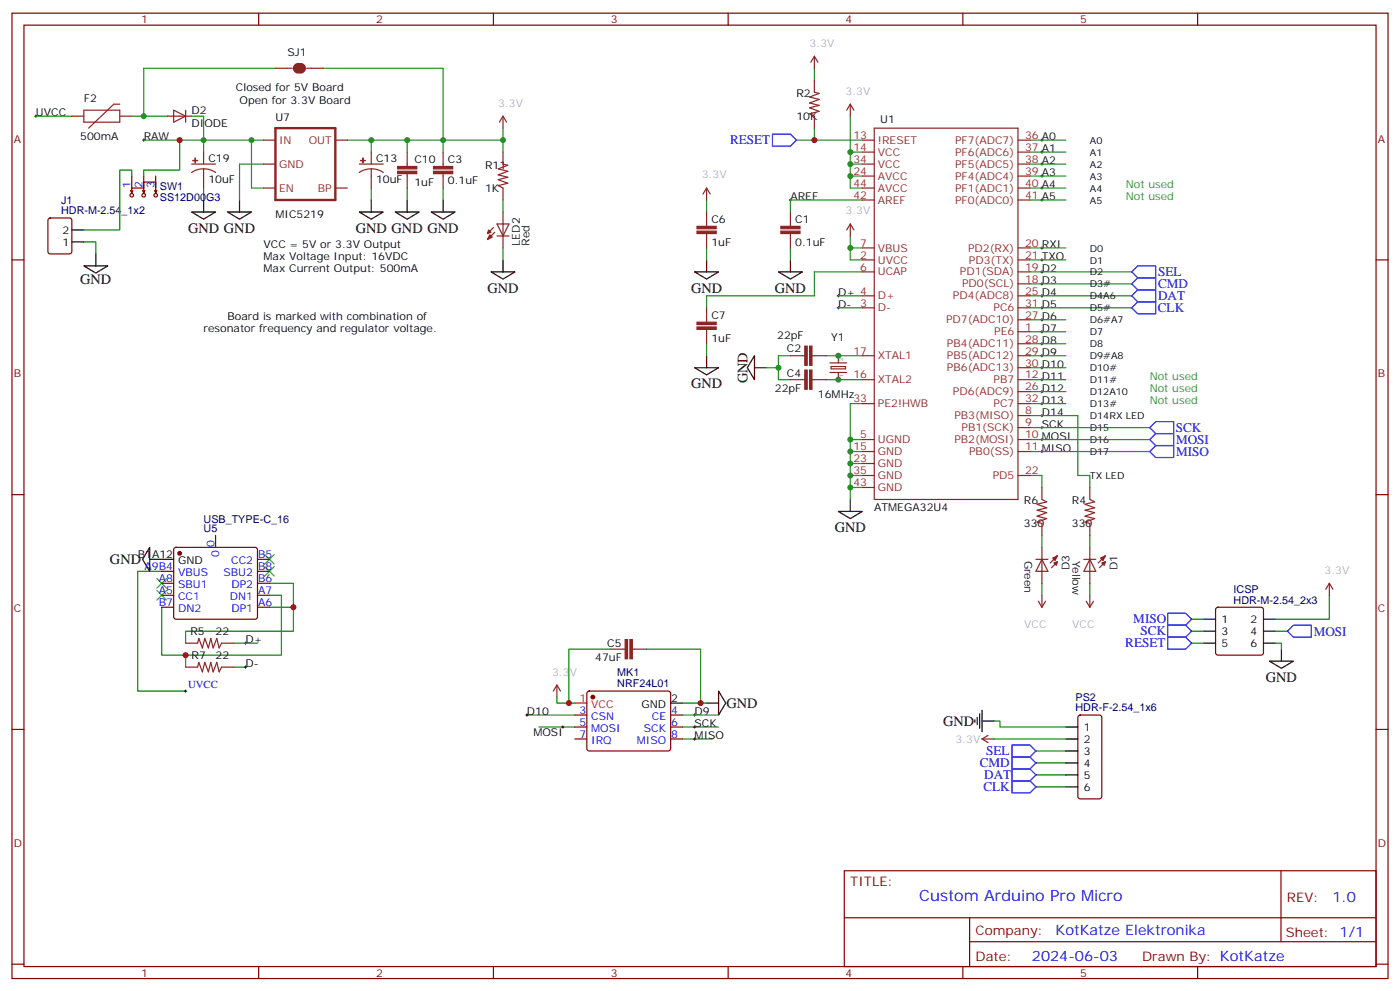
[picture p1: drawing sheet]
<svg xmlns="http://www.w3.org/2000/svg" width="412mm" height="292mm" viewBox="0 0 412 292" stroke-linecap="round" stroke-linejoin="round" font-family="sans-serif">
<g fill="none" stroke="#870000" stroke-width=".35">
<path d="M3.5 3.9h405.4v284.3h-405.4zM7.1 7.4h398.2v277.3h-398.2zM76.2 3.9v3.5M145.3 3.9v3.5M214.5 3.9v3.5M283.6 3.9v3.5M352.8 3.9v3.5M3.5 76.6h3.6M405.3 76.6h3.6M3.5 145.7h3.6M63.5 157.7v3.5M405.3 145.7h3.6"/>
<path d="M47.6 168.3h3.6M47.6 171.8h3.6M47.6 175.3h3.6M47.6 178.9h3.6M51.4 161.4l.5-.2h23.2l.5 .2 .2 .5v19.8l-.2 .5-.5 .2h-23.2l-.5-.2-.2-.5v-19.8zM75.8 168.3h3.6M75.8 171.8h3.6M75.8 175.3h3.6M75.8 178.9h3.6M75.8 164.7h3.6M3.5 214.8h3.6M405.3 214.8h3.6"/>
<path d="M248.7 256.5h156.6v28.2h-156.6zM377.3 256.5v20.9M248.7 270.3h156.5M285.6 277.4h119.6M285.6 270.3v14.1M3.5 284h3.6M76.2 284.7v3.5M145.3 284.7v3.5M214.5 284.7v3.5M283.6 284.7v3.5M352.8 284.7v3.5M405.3 284h3.6"/>
</g>
<path d="M46.2 173.9l2.8 2.8M46.2 170.4l2.8 2.8M49 173.9l-2.8 2.8M49 170.4l-2.8 2.8M78 166.9l2.8 2.8M78 163.3l2.8 2.9M80.8 166.9l-2.8 2.8M80.8 163.3l-2.8 2.9" fill="none" stroke="#3c3" stroke-width=".35"/>
<path d="M47.6 168.3h-7v35.3h14.1M47.6 178.9v14.1h7.1M79.4 175.3h3.5v17.7h-28.2v3.5M79.4 171.8h7v7.1h-7M86.4 178.9v7h-31.7v3.5M68.8 196.5h3.5" fill="none" stroke="#008700" stroke-width=".35"/>
<g fill="none" stroke="#000" stroke-width=".29">
<path d="M10.2 34.2h.7M10.6 33.9v.7M42 41.3h.7M42.3 40.9v.7M232.5 58.9h.7M232.8 58.6v.7M306.6 41.3h.7M306.6 44.8h.7M306.6 48.3h.7M306.6 51.9h.7M306.6 55.4h.7M306.6 58.9h.7"/>
<path d="M306.9 40.9v.7M306.9 44.5v.7M306.9 48v.7M306.9 51.5v.7M306.9 55v.7M306.9 58.6v.7M306.6 73h.7M306.6 76.6h.7M306.9 72.7v.7M306.9 76.2v.7M306.9 79.7v.7M246.6 87.1h.7"/>
<path d="M246.6 90.7h.7M246.9 86.8v.7M246.9 90.3v.7M306.6 87.1h.7M306.6 90.7h.7M306.6 97.7h.7M306.6 94.2h.7M306.6 83.6h.7M306.6 80.1h.7M306.9 83.3v.7M306.9 86.8v.7M306.9 90.3v.7"/>
<path d="M306.9 93.8v.7M306.9 97.4v.7M306.6 118.9h.7M306.6 115.4h.7M306.6 111.8h.7M306.6 108.3h.7M306.6 101.2h.7M306.6 104.8h.7M306.9 100.9v.7M306.9 104.4v.7M306.9 108v.7M306.9 111.5v.7"/>
<path d="M306.9 115v.7M306.9 118.5v.7M306.6 122.4h.7M306.6 129.5h.7M306.6 133h.7M306.6 125.9h.7M306.9 122.1v.7M306.9 125.6v.7M306.9 129.1v.7M306.9 132.6v.8M72 189.4h.7M72 196.5h.7"/>
<path d="M72.3 189.1v.7M72.3 196.1v.8M54.3 203.6h.7M54.7 203.2v.7"/>
</g>
<g fill="none" stroke="#000" stroke-width=".35">
<path d="M60 58.9v3.5M70.6 58.9v3.5M109.4 58.9v3.5M119.9 58.9v3.5M130.5 58.9v3.5M56.4 62.4h7.1l-3.5 2.2zM67 62.4h7.1l-3.5 2.2zM105.8 62.4h7.1l-3.5 2.2zM116.4 62.4h7.1l-3.6 2.2zM127 62.4h7.1l-3.6 2.2zM148.2 76.6v3.5M208.1 76.6v3.5"/>
<path d="M232.8 76.6v3.5M144.6 80.1h7.1l-3.5 2.1zM204.6 80.1h7.1l-3.6 2.1zM229.3 80.1h7.1l-3.6 2.1zM204.6 108.3h7.1l-3.6 2.1zM208.1 104.8v3.5M222.2 104.8v7l-2.1-3.5zM222.2 108.3h3.6M246.9 150.6h7.1l-3.5 2.2zM250.5 147.1v3.5M44.1 161.2v7.1l-2.1-3.6zM44.1 164.7h7.1"/>
</g>
<circle cx="52.9" cy="163" r=".53" fill="#870000" stroke="#870000" stroke-width=".35"/>
<g fill="none" stroke="#248c24" stroke-width=".35">
<path d="M10.6 34.2h10.6M38.8 34.2h10.6M56.4 34.2h3.6v10.6M81.1 20.1h-38.8v14.1M95.2 20.1h35.3v24.7M148.2 37.7v7.1M239.9 20.1v3.5M239.9 37.7v3.6M250.5 34.2v21.2h3.5M42.3 41.3h35.3M60 55.4v3.5M74.1 41.3v14.1h3.5"/>
<path d="M77.6 48.3h-7v10.6M102.3 41.3h45.9M109.4 41.3v3.5M109.4 55.4v3.5M119.9 41.3v3.5M119.9 55.4v3.5M130.5 55.4v3.5M148.2 58.9v3.5M208.1 58.9v3.5M234.6 41.3h19.4M250.5 44.8h3.5M250.5 48.3h3.5"/>
<path d="M250.5 51.9h3.5M254 58.9h-21.2v3.5M303.4 41.3h10.6M303.4 44.8h10.6M303.4 48.3h10.6M303.4 51.9h10.6M303.4 55.4h10.6M303.4 58.9h10.6M148.2 73v3.6M208.1 73v3.6M232.8 73v3.6M250.5 69.5v7.1h3.5"/>
<path d="M250.5 73h3.5M303.4 76.6h10.6M303.4 73h10.6M246.9 87.1h7.1M246.9 90.7h7.1M254 80.1h-14.1v7h-31.8v3.6M303.4 90.7h30M303.4 87.1h30M303.4 83.6h30M303.4 80.1h30M303.4 97.7h10.6M303.4 94.2h10.6"/>
<path d="M208.1 101.2v3.6M225.8 108.3h3.5M232.8 104.8h-3.5v7h3.5M243.4 111.8h10.6M243.4 104.8h10.6M254 118.9h-3.5v28.2M303.4 118.9h10.6M303.4 115.4h10.6M303.4 111.8h10.6M303.4 104.8h10.6M303.4 108.3h10.6M303.4 101.2h10.6"/>
<path d="M250.5 129.5h3.5M250.5 136.5h3.5M250.5 133h3.5M303.4 129.5h35.3M303.4 133h35.3M303.4 125.9h35.3M303.4 122.4h14.1v17.7h3.5v3.5M250.5 140.1h3.5M250.5 143.6h3.5M303.4 140.1h3.5v3.5M306.9 157.7v3.5M321 157.7v3.5"/>
<path d="M306.9 171.8v3.5M321 171.8v3.5M68.8 189.4h7"/>
</g>
<g fill="none" stroke="#8c2424" stroke-width=".35">
<path d="M21.2 34.2h3.5M24.7 32.5h10.6v3.5h-10.6zM35.3 34.2h3.5M35.3 30.7h-1.8l-7.4 7M49.4 34.2h7M51.2 32.5l3.5 1.7-3.5 1.8zM54.7 32.5v3.5M81.1 20.1h5M90.3 20.1h4.9M250.5 30.7v3.5M250.5 30.7l1 1.8M250.5 30.7l-1.1 1.8"/>
<path d="M208.1 55.4v3.5M208.1 55.4l1.1 1.8M208.1 55.4l-1 1.8M208.1 62.4v4.3M208.1 68.8v4.2M250.5 66v3.5M250.5 66l1 1.7M250.5 66l-1.1 1.7M208.1 90.7v4.2M208.1 97v4.2M232.8 111.8h4.3M232.8 104.8h4.3"/>
<path d="M239.2 111.8h4.2M239.2 104.8h4.2M244.5 106.9h4.9M244.5 109.7h4.9M244.8 108h4.3v.7h-4.3zM246.9 104.8v2.1M246.9 109.7v2.1M321 143.6v3.5l1.4 .7-2.8 .7 2.8 1.1-2.8 .7 2.8 .7-2.8 1 2.8 .8-2.8 1 1.4 .4v3.5M305.9 177.1l1 1.8M306.9 175.3v3.6M308 177.1l-1.1 1.8M319.3 164.7h3.5"/>
<path d="M320 177.1l1 1.8M321 161.2v10.6M321 175.3v3.6M321 164.7l1.8 3.6h-3.5zM322.1 177.1l-1.1 1.8M325.6 165.5l-1.8 1.7M325.6 163.7l-2.1 2.1M54.7 196.5h3.5l.4-1.4 1 2.8 .7-2.8 1.1 2.8 .7-2.8 .7 2.8 1.1-2.8 .7 2.8 .7-1.4h3.5M54.7 189.4h3.5l.4-1.4 1 2.9 .7-2.9 1.1 2.9 .7-2.9 .7 2.9 1.1-2.9 .7 2.9 .7-1.5h3.5"/>
</g>
<path d="M87.8 19.4a.71 .71 0 0 0-.7 .7 .71 .71 0 0 0 .7 .7M88.5 19.4a.71 .71 0 0 1 .8 .7 .71 .71 0 0 1-.8 .7" fill="none" stroke="#8c2424" stroke-width="1.8"/>
<g fill="#8c2424" stroke="#8c2424" stroke-width=".35">
<path d="M324.6 165.8l1-.3-.3 1z"/>
<path d="M324.2 164.4l1.4-.7-.7 1.4z"/>
<path d="M205.3 66.7h5.7v.7h-5.7z"/>
<path d="M205.3 68.1h5.7v.7h-5.7z"/>
<path d="M205.3 94.9h5.7v.7h-5.7z"/>
<path d="M205.3 96.3h5.7v.7h-5.7z"/>
<path d="M237.1 109h.7v5.7h-.7z"/>
<path d="M238.5 109h.7v5.7h-.7z"/>
<path d="M237.1 102h.7v5.6h-.7z"/>
<path d="M238.5 102h.7v5.6h-.7z"/>
</g>
<g fill="#8c2424">
<circle cx="246.9" cy="104.8" r=".18"/>
<circle cx="246.9" cy="111.8" r=".18"/>
</g>
<g fill="none" stroke="#8c2424" stroke-width=".35">
<path d="M239.9 16.6v3.5M239.9 16.6l1 1.7M239.9 16.6l-1.1 1.7M148.2 34.2v3.5M148.2 34.2l1 1.8M148.2 34.2l-1.1 1.8M239.9 23.6v3.6l1.4 .3-2.8 1.1 2.8 .7-2.8 1 2.8 .7-2.8 .8 2.8 1-2.8 .7 1.4 .7v3.5M257.5 37.7h42.4v109.4h-42.4zM56.4 48.3h7.1M60 49.7l1.8 .3 1.7 .8M60 49.7l-1.9 .3-1.7 .8M60 44.8v3.5"/>
<path d="M60 49.7v5.7M77.6 41.3h3.5M77.6 55.4h3.5M77.6 48.3h3.5M98.8 41.3h3.5M98.8 55.4h3.5M105.8 48.3h7.1M109.4 49.7l1.8 .3 1.7 .8M109.4 49.7l-1.9 .3-1.7 .8M109.4 44.8v3.5M109.4 49.7v5.7M119.9 44.8v4.2"/>
<path d="M119.9 51.2v4.2M130.5 44.8v4.2M130.5 51.2v4.2M148.2 44.8v3.5l1.4 .4-2.8 1 2.8 .7-2.8 1.1 2.8 .7-2.8 .7 2.8 1.1-2.8 .7 1.4 .7v3.5M254 41.3h3.5M254 58.9h3.5M254 51.9h3.5M254 55.4h3.5M254 48.3h3.5M254 44.8h3.5M299.9 41.3h3.5M299.9 58.9h3.5"/>
<path d="M299.9 51.9h3.5M299.9 55.4h3.5M299.9 48.3h3.5M299.9 44.8h3.5M145.3 67l-1.7 1.8M145.7 68.4l-2.1 2.2M146.4 66h3.5l-1.7 3.5zM146.4 69.5h3.5M148.2 62.4v10.6M232.8 62.4v4.3M232.8 68.8v4.2M254 73h3.5"/>
<path d="M254 76.6h3.5M299.9 73h3.5M299.9 76.6h3.5M254 87.1h3.5M254 90.7h3.5M254 80.1h3.5M299.9 87.1h3.5M299.9 90.7h3.5M299.9 83.6h3.5M299.9 80.1h3.5M299.9 94.2h3.5M299.9 97.7h3.5"/>
<path d="M254 104.8h3.5M254 111.8h3.5M254 118.9h3.5M299.9 101.2h3.5M299.9 104.8h3.5M299.9 108.3h3.5M299.9 111.8h3.5M299.9 118.9h3.5M299.9 115.4h3.5M254 133h3.5M254 136.5h3.5M254 129.5h3.5"/>
<path d="M299.9 133h3.5M299.9 122.4h3.5M299.9 125.9h3.5M299.9 129.5h3.5M254 140.1h3.5M254 143.6h3.5M299.9 140.1h3.5M306.9 143.6v3.5l1.4 .7-2.8 .7 2.8 1.1-2.8 .7 2.8 .7-2.8 1 2.8 .8-2.8 1 1.4 .4v3.5M305.2 164.7h3.5M306.9 164.7l1.8 3.6h-3.5zM306.9 161.2v10.6M311.5 165.5l-1.8 1.7"/>
<path d="M311.5 163.7l-2.1 2.1M391.6 171.8v3.5M391.6 171.8l1 1.8M391.6 171.8l-1.1 1.8M179.9 191.2h4.2M186.3 191.2h4.2M164 201.8v3.5M164 201.8l1.1 1.8M164 201.8l-1 1.8M289.3 217.7h3.5M289.3 217.7l1.7 1M291 216.6l-1.7 1.1"/>
</g>
<g fill="#8c2424" stroke="#8c2424" stroke-width=".35">
<path d="M56.8 47.3h1.4z"/>
<path d="M57.5 46.6v1.4z"/>
<path d="M310.4 165.8l1.1-.3-.4 1z"/>
<path d="M310.1 164.4l1.4-.7-.7 1.4z"/>
<path d="M230 66.7h5.7v.7h-5.7z"/>
<path d="M230 68.1h5.7v.7h-5.7z"/>
<path d="M127.7 49h5.6v.7h-5.6z"/>
<path d="M127.7 50.4h5.6v.8h-5.6z"/>
<path d="M143.9 67.7l.7 .7-1 .4z"/>
<path d="M144.3 69.1l.7 .8-1.4 .7z"/>
<path d="M106.2 47.3h1.4z"/>
<path d="M106.9 46.6v1.4z"/>
<path d="M117.1 50.4h5.7v.8h-5.7z"/>
<path d="M117.1 49h5.7v.7h-5.7z"/>
<path d="M184.1 188.4h.8v5.6h-.8z"/>
<path d="M185.6 188.4h.7v5.6h-.7z"/>
</g>
<path d="M81.1 37.7h17.7v21.2h-17.7z" fill="none" stroke="#8c2424" stroke-width=".71"/>
<path d="M155.2 210.6h14.1M158.7 214.1h10.6M201.1 214.1h10.6M201.1 217.7h8.8M201.1 210.6h10.6" fill="none" stroke="#248c24" stroke-width=".35"/>
<path d="M154.9 210.6h.7M155.2 210.3v.7M165.5 214.1h.7M165.8 213.8v.7M204.3 214.1h.7M204.3 217.7h.7M204.3 210.6h.7M204.6 210.3v.7M204.6 213.8v.7M204.6 217.3v.7" fill="none" stroke="#000" stroke-width=".29"/>
<g fill="none" stroke="#870000" stroke-width=".35">
<path d="M38.5 56.1l.3 .7M38.8 51.9v3.5M39.2 56.1l-.4 .7M42 56.1l.3 .7M42.3 51.9v3.5v-1.8h3.6v3.2l.3-.7M42.7 56.1l-.4 .7v-1.4h-3.5v1.4M45.5 56.1l.4 .7M45.9 51.9v3.5M14.3 64.4l.5-.2h5.7l.6 .4 .1 9.5-.5 .6-5.9 .1-.6-.5-.1-9.4zM358.3 179.1l.5-.2h12.7l.5 .2 .2 .5v12.7l-.3 .5-.4 .2h-12.7l-.5-.3-.2-.4v-12.7zM169.3 217.7h3.6M169.3 210.6h3.6"/>
<path d="M169.3 214.1h3.6M173.1 203.8l.5-.2h23.2l.5 .2 .3 .5-.1 16.5-.7 .4-23.5-.1-.4-.6v-16.2zM197.6 217.7h3.5M197.6 210.6h3.5M197.6 214.1h3.5M317.7 210.8l.5-.2h5.6l.7 .4 .1 23.6-.5 .6-5.9 .1-.6-.5-.1-23.5z"/>
<circle cx="38.8" cy="57.5" r=".53"/>
<circle cx="42.3" cy="57.5" r=".53"/>
<circle cx="45.9" cy="57.5" r=".53"/>
</g>
<circle cx="174.6" cy="205.3" r=".53" fill="#870000" stroke="#870000" stroke-width=".35"/>
<path d="M169.3 207.1h3.6" fill="none" stroke="#f00" stroke-width=".35"/>
<g fill="none" stroke="#000" stroke-width=".35">
<path d="M21.2 71.3h3.5M21.2 67.7h3.5M24.7 78.3h7l-3.5 2.1zM28.2 74.8v3.5M354.5 182.4h3.6M354.5 185.9h3.6M354.5 189.4h3.6M372.2 182.4h3.5M372.2 185.9h3.5M372.2 189.4h3.5M373.9 194.7h7.1l-3.5 2.2zM377.5 191.2v3.5"/>
<path d="M197.6 207.1h3.5M208.1 207.1h3.6M211.7 203.6l2.1 3.5-2.1 3.5zM287.2 212v.7M287.9 211.3v2.1M288.6 210.3v4.2M289.3 212.4h3.5M289.3 209.2v6.3M314 214.1h3.5M314 217.7h3.5M314 221.2h3.5M314 224.7h3.5"/>
<path d="M314 228.2h3.5M314 231.8h3.5"/>
</g>
<g fill="none" stroke="#008700" stroke-width=".35">
<path d="M38.8 51.9v-1.8h-3.5v17.6h-10.6M52.9 41.3v8.8h-10.6v1.8M24.7 71.3h3.5v3.5M391.6 175.3v7.1h-15.9M179.9 191.2h-12.3v15.9M190.5 191.2h15.9v15.9M351 189.4h3.5M351 182.4h3.5M351 185.9h3.5M375.7 189.4h1.8v1.8M375.7 185.9h3.5M164 205.3v1.8h5.3"/>
<path d="M201.1 207.1h7M292.8 212.4h1.8v1.7h19.4M292.8 217.7h21.2M305.2 231.8h8.8M305.2 228.2h8.8M305.2 224.7h8.8M305.2 221.2h8.8"/>
</g>
<g fill="none" stroke="#00f" stroke-width=".35">
<path d="M227.5 39.5h5.3l1.8 1.8-1.8 1.7h-5.3zM333.4 90.7l1.7-1.8h5.3v3.5h-5.3zM333.4 87.1l1.7-1.7h5.3v3.5h-5.3zM333.4 83.6l1.7-1.8h5.3v3.6h-5.3zM333.4 80.1l1.7-1.8h5.3v3.5h-5.3zM338.7 125.9l1.7-1.7h5.3v3.5h-5.3zM338.7 129.5l1.7-1.8h5.3v3.5h-5.3zM338.7 133l1.7-1.8h5.3v3.6h-5.3zM344 187.7h5.2l1.8 1.7-1.8 1.8h-5.2zM344 180.6h5.2l1.8 1.8-1.8 1.8h-5.2zM344 184.2h5.2l1.8 1.7-1.8 1.8h-5.2zM379.2 185.9l1.8-1.7h5.3v3.5h-5.3z"/>
<path d="M298.1 219.4h5.3l1.8 1.8-1.8 1.8h-5.3zM298.1 230h5.3l1.8 1.8-1.8 1.7h-5.3zM298.1 226.5h5.3l1.8 1.7-1.8 1.8h-5.3zM298.1 223h5.3l1.8 1.7-1.8 1.8h-5.3z"/>
</g>
<g fill="#c00">
<circle cx="54.7" cy="193" r=".88"/>
<circle cx="86.4" cy="178.9" r=".88"/>
</g>
<g fill="#248c24">
<circle cx="42.3" cy="34.2" r=".88"/>
<circle cx="250.5" cy="73" r=".88"/>
<circle cx="246.9" cy="104.8" r=".88"/>
<circle cx="246.9" cy="111.8" r=".88"/>
<circle cx="60" cy="41.3" r=".88"/>
<circle cx="74.1" cy="41.3" r=".88"/>
<circle cx="148.2" cy="41.3" r=".88"/>
<circle cx="130.5" cy="41.3" r=".88"/>
<circle cx="119.9" cy="41.3" r=".88"/>
<circle cx="109.4" cy="41.3" r=".88"/>
<circle cx="250.5" cy="51.9" r=".88"/>
<circle cx="250.5" cy="48.3" r=".88"/>
<circle cx="250.5" cy="44.8" r=".88"/>
<circle cx="250.5" cy="129.5" r=".88"/>
<circle cx="250.5" cy="133" r=".88"/>
<circle cx="250.5" cy="136.5" r=".88"/>
<circle cx="250.5" cy="140.1" r=".88"/>
<circle cx="250.5" cy="143.6" r=".88"/>
<circle cx="229.3" cy="108.3" r=".88"/>
</g>
<g fill="#c00">
<circle cx="206.4" cy="207.1" r=".88"/>
<circle cx="167.6" cy="207.1" r=".88"/>
<circle cx="52.9" cy="41.3" r=".88"/>
<circle cx="239.9" cy="41.3" r=".88"/>
</g>
<text font-size="4.6" fill="#00f" x="270.8" y="265.5">Custom Arduino Pro Micro</text>
<g font-size="4.2">
<text x="55.4" y="68.5">GND GND</text>
<text x="104.8" y="68.5">GND GND GND</text>
<text x="23.6" y="83.6">GND</text>
<text x="143.6" y="86.2">GND</text>
<text x="203.6" y="86.2">GND</text>
<text x="228.2" y="86.2">GND</text>
<text x="220.2" y="112.9" transform="rotate(-90 220.2 112.9)">GND</text>
<text x="203.6" y="114.4">GND</text>
<text x="245.9" y="156.7">GND</text>
<text x="32.4" y="166.2">GND</text>
<text x="372.9" y="200.8">GND</text>
<text x="214" y="208.5">GND</text>
<text x="277.8" y="213.8">GND</text>
</g>
<g font-size="4.2" fill="#00f">
<text x="392.5" y="265.7">1.0</text>
<text x="310.9" y="275.3">KotKatze Elektronika</text>
<text x="304" y="283.1">2024-06-03</text>
</g>
<g font-size="3.9" fill="#00f">
<text x="215" y="42.5">RESET</text>
<text x="341.1" y="81.4">SEL</text>
<text x="341.1" y="84.9">CMD</text>
<text x="341.1" y="88.4">DAT</text>
<text x="341.1" y="91.9">CLK</text>
<text x="346.4" y="127.2">SCK</text>
<text x="346.4" y="130.8">MOSI</text>
<text x="346.4" y="134.3">MISO</text>
<text x="333.8" y="183.6">MISO</text>
<text x="331.5" y="190.7">RESET</text>
<text x="335.9" y="187.1">SCK</text>
<text x="387" y="187.2">MOSI</text>
<text x="288.6" y="226">CMD</text>
<text x="290.5" y="222.4">SEL</text>
<text x="289.7" y="233">CLK</text>
<text x="289.9" y="229.5">DAT</text>
</g>
<g font-size="3.9" fill="#800">
<text x="250.5" y="261.1">TITLE:</text>
<text x="379.1" y="265.7">REV:</text>
<text x="287.4" y="275.3">Company:</text>
<text x="378.7" y="275.9">Sheet: 1/1</text>
<text x="287.4" y="282.9">Date:</text>
<text x="336.4" y="283">Drawn By: KotKatze</text>
</g>
<g font-size="3.2" fill="#800">
<text x="41.6" y="6.9">1</text>
<text x="110.8" y="6.9">2</text>
<text x="179.9" y="6.9">3</text>
<text x="249.1" y="6.9">4</text>
<text x="318.2" y="6.9">5</text>
<text x="4.1" y="42">A</text>
<text x="405.9" y="42">A</text>
<text x="4.1" y="111.1">B</text>
<text x="405.9" y="111.1">B</text>
<text x="4.1" y="180.3">C</text>
<text x="405.9" y="180.3">C</text>
<text x="4.1" y="249.4">D</text>
<text x="405.9" y="249.4">D</text>
<text x="41.6" y="287.7">1</text>
<text x="110.8" y="287.7">2</text>
<text x="179.9" y="287.7">3</text>
<text x="249.1" y="287.7">4</text>
<text x="318.2" y="287.7">5</text>
</g>
<g font-size="3.2">
<text x="84.7" y="16.6">SJ1</text>
<text x="24.7" y="30">F2</text>
<text x="69.5" y="26.8">Closed for 5V Board</text>
<text x="234.6" y="28.6">R2</text>
<text x="10.6" y="34.2">UVCC</text>
<text x="56.4" y="33.5">D2</text>
<text x="70.6" y="30.7">Open for 3.3V Board</text>
<text x="81.1" y="35.6">U7</text>
<text x="234.6" y="35.3">10K</text>
<text x="23.6" y="41.3">500mA</text>
<text x="42.3" y="41.3">RAW</text>
<text x="56.4" y="37.4">DIODE</text>
<text x="259.3" y="36.3">U1</text>
<text x="61.4" y="47.6">C19</text>
<text x="110.8" y="47.6">C13</text>
<text x="122.1" y="48">C10</text>
<text x="61.4" y="54">10uF</text>
<text x="110.8" y="54">10uF</text>
<text x="131.9" y="48.2">C3</text>
<text x="142.9" y="49.7">R11</text>
<text x="122.1" y="54.7">1uF</text>
<text x="131.9" y="54.2">0.1uF</text>
<text x="142.9" y="56.4">1K</text>
<text x="232.8" y="58.9">AREF</text>
<text x="81.1" y="64.2">MIC5219</text>
<text x="209.5" y="65.8">C6</text>
<text x="234.2" y="65.8">C1</text>
<text x="18.4" y="68.8">2</text>
<text x="18.4" y="72.3">1</text>
<text x="77.6" y="73">VCC = 5V or 3.3V Output</text>
<text x="77.6" y="76.6">Max Voltage Input: 16VDC</text>
<text x="153.1" y="72.3" transform="rotate(-90 153.1 72.3)">LED2</text>
<text x="155.9" y="72.3" transform="rotate(-90 155.9 72.3)">Red</text>
<text x="209.5" y="72.5">1uF</text>
<text x="234.2" y="72.5">0.1uF</text>
<text x="77.6" y="80.1">Max Current Output: 500mA</text>
<text x="246.9" y="87.1">D+ 4</text>
<text x="67" y="94.2">Board is marked with combination of</text>
<text x="209.5" y="94">C7</text>
<text x="246.9" y="90.7">D-</text>
<text x="60" y="97.7">resonator frequency and regulator voltage.</text>
<text x="209.5" y="100.7">1uF</text>
<text x="229" y="99.8">22pF</text>
<text x="244.8" y="100.5">Y1</text>
<text x="306.9" y="97.7">D7</text>
<text x="231.8" y="103.5">C2</text>
<text x="231.8" y="111.1">C4</text>
<text x="228.2" y="115.4">22pF</text>
<text x="240.9" y="117.1">16MHz</text>
<text x="306.9" y="122.4">D14</text>
<text x="306.9" y="125.9">SCK</text>
<text x="301.6" y="148.5">R6</text>
<text x="315.7" y="148.5">R4</text>
<text x="257.5" y="150.6">ATMEGA32U4</text>
<text x="301.6" y="155.2">330</text>
<text x="315.7" y="155.2">330</text>
<text x="40.6" y="164.4">B1A12</text>
<text x="52.5" y="166.2">GND</text>
<text x="301.8" y="165.1" transform="rotate(90 301.8 165.1)">Green</text>
<text x="315" y="167.9" transform="rotate(-90 315 167.9)">D3</text>
<text x="315.9" y="165.1" transform="rotate(90 315.9 165.1)">Yellow</text>
<text x="329.1" y="167.9" transform="rotate(-90 329.1 167.9)">D1</text>
<text x="359.8" y="183.4">1</text>
<text x="368.4" y="183.4">2</text>
<text x="56.1" y="187">R5</text>
<text x="63.5" y="187">22</text>
<text x="72.3" y="189.4">D+</text>
<text x="178.9" y="190.5">C5</text>
<text x="359.8" y="187">3</text>
<text x="359.8" y="190.5">5</text>
<text x="368.4" y="187">4</text>
<text x="368.4" y="190.5">6</text>
<text x="56.4" y="194">R7</text>
<text x="63.5" y="194">22</text>
<text x="72.3" y="196.5">D-</text>
<text x="175.3" y="194.7">47uF</text>
<text x="189" y="208.5">GND</text>
<text x="197.7" y="206.7">2</text>
<text x="155.2" y="210.6">D10</text>
<text x="204.6" y="214.1">SCK</text>
<text x="204.6" y="210.6">D9</text>
<text x="319.3" y="215.2">1</text>
<text x="157.1" y="216.7">MOSI</text>
<text x="204.6" y="217.7">MISO</text>
<text x="319.3" y="218.7">2</text>
<text x="319.3" y="222.3">3</text>
<text x="319.3" y="225.8">4</text>
<text x="319.3" y="229.3">5</text>
<text x="319.3" y="232.8">6</text>
</g>
<g font-size="3.2" fill="#b4b4b4">
<text x="238.5" y="13.8">3.3V</text>
<text x="249.1" y="27.9">3.3V</text>
<text x="146.8" y="31.4">3.3V</text>
<text x="206.7" y="52.6">3.3V</text>
<text x="249.1" y="63.1">3.3V</text>
<text x="390.2" y="169">3.3V</text>
<text x="301.7" y="184.9">VCC</text>
<text x="315.8" y="184.9">VCC</text>
<text x="162.6" y="199">3.3V</text>
<text x="281.5" y="219">3.3V</text>
</g>
<g font-size="3.2" fill="#8d2323">
<text x="251.4" y="40.9">13</text>
<text x="302" y="40.9">36 A0</text>
<text x="82.2" y="42.3">IN</text>
<text x="90.9" y="42.3">OUT</text>
<text x="251.4" y="44.5">14</text>
<text x="251.4" y="48">34</text>
<text x="258.6" y="42.3">!RESET</text>
<text x="258.6" y="45.9">VCC</text>
<text x="281.3" y="45.9">PF6(ADC6)</text>
<text x="281.3" y="42.3">PF7(ADC7)</text>
<text x="302" y="48">38 A2</text>
<text x="302" y="44.5">37 A1</text>
<text x="82.2" y="49.4">GND</text>
<text x="251.4" y="51.5">24</text>
<text x="258.6" y="52.9">AVCC</text>
<text x="258.6" y="49.4">VCC</text>
<text x="281.3" y="52.9">PF4(ADC4)</text>
<text x="281.3" y="49.4">PF5(ADC5)</text>
<text x="302" y="51.5">39 A3</text>
<text x="82.2" y="56.4">EN</text>
<text x="93.6" y="56.4">BP</text>
<text x="251.4" y="58.6">42</text>
<text x="251.4" y="55">44</text>
<text x="258.6" y="60">AREF</text>
<text x="258.6" y="56.4">AVCC</text>
<text x="281.3" y="60">PF0(ADC0)</text>
<text x="281.3" y="56.4">PF1(ADC1)</text>
<text x="302" y="58.6">41 A5</text>
<text x="302" y="55">40 A4</text>
<text x="253.4" y="76.2">2</text>
<text x="253.4" y="72.7">7</text>
<text x="258.6" y="77.6">UVCC</text>
<text x="258.6" y="74.1">VBUS</text>
<text x="285.2" y="74.1">PD2(RX)</text>
<text x="285.4" y="77.6">PD3(TX)</text>
<text x="302" y="72.7">20 RXI</text>
<text x="302" y="76.2">21 TXO</text>
<text x="253.4" y="79.7">6</text>
<text x="258.6" y="81.1">UCAP</text>
<text x="282.8" y="81.1">PD1(SDA)</text>
<text x="302" y="83.3">18 D3</text>
<text x="302" y="79.7">19 D2</text>
<text x="258.6" y="88.2">D+</text>
<text x="280.7" y="88.2">PD4(ADC8)</text>
<text x="283.4" y="84.7">PD0(SCL)</text>
<text x="302" y="86.8">25 D4</text>
<text x="253.4" y="90.3">3</text>
<text x="258.6" y="91.7">D-</text>
<text x="278.7" y="95.3">PD7(ADC10)</text>
<text x="292.7" y="91.7">PC6</text>
<text x="302" y="90.3">31 D5</text>
<text x="302" y="93.8">27 D6</text>
<text x="292.9" y="98.8">PE6</text>
<text x="302" y="100.9">28 D8</text>
<text x="302" y="97.4">1</text>
<text x="251.4" y="104.4">17</text>
<text x="258.6" y="105.8">XTAL1</text>
<text x="279" y="102.3">PB4(ADC11)</text>
<text x="279" y="105.8">PB5(ADC12)</text>
<text x="302" y="104.4">29 D9</text>
<text x="302" y="108">30 D10</text>
<text x="251.4" y="111.5">16</text>
<text x="258.6" y="112.9">XTAL2</text>
<text x="279" y="109.4">PB6(ADC13)</text>
<text x="292.7" y="112.9">PB7</text>
<text x="302" y="111.5">12 D11</text>
<text x="251.4" y="118.5">33</text>
<text x="258.6" y="119.9">PE2!HWB</text>
<text x="280.7" y="116.4">PD6(ADC9)</text>
<text x="292.7" y="119.9">PC7</text>
<text x="302" y="118.5">32 D13</text>
<text x="302" y="115">26 D12</text>
<text x="281.1" y="123.5">PB3(MISO)</text>
<text x="302" y="122.1">8</text>
<text x="302" y="125.6">9</text>
<text x="253.4" y="129.1">5</text>
<text x="258.6" y="130.5">UGND</text>
<text x="281.1" y="130.5">PB2(MOSI)</text>
<text x="283.2" y="127">PB1(SCK)</text>
<text x="302" y="129.1">10 MOSI</text>
<text x="251.4" y="132.6">15</text>
<text x="251.4" y="136.2">23</text>
<text x="258.6" y="134.1">GND</text>
<text x="258.6" y="137.6">GND</text>
<text x="285.5" y="134.1">PB0(SS)</text>
<text x="302" y="132.6">11 MISO</text>
<text x="251.4" y="139.7">35</text>
<text x="251.4" y="143.2">43</text>
<text x="258.6" y="141.1">GND</text>
<text x="292.4" y="141.1">PD5</text>
<text x="302" y="139.7">22</text>
<text x="258.6" y="144.6">GND</text>
</g>
<g font-size="3.2" fill="#000080">
<text x="18" y="60">J1</text>
<text x="47.1" y="59.1">SS12D00G3</text>
<text x="47.1" y="55.9">SW1</text>
<text x="18" y="63.1">HDR-M-2.54_1x2</text>
<text x="60" y="154.2">USB_TYPE-C_16</text>
<text x="60" y="156.6">U5</text>
<text x="363.4" y="177.8">HDR-M-2.54_2x3</text>
<text x="363.4" y="174.7">ICSP</text>
<text x="181.8" y="202.3">NRF24L01</text>
<text x="181.8" y="199.2">MK1</text>
<text x="316.8" y="209.6">HDR-F-2.54_1x6</text>
<text x="316.8" y="206.3">PS2</text>
</g>
<g font-size="3.2" fill="#00f">
<text x="38.5" y="55.4" transform="rotate(-90 38.5 55.4)">1</text>
<text x="42" y="55.4" transform="rotate(-90 42 55.4)">2</text>
<text x="45.5" y="55.4" transform="rotate(-90 45.5 55.4)">3</text>
<text x="63.1" y="161.2" transform="rotate(-90 63.1 161.2)">0</text>
<text x="42.6" y="167.9">A9B4</text>
<text x="64.6" y="163.9" transform="rotate(-90 64.6 163.9)">0</text>
<text x="68.1" y="166.2">CC2</text>
<text x="76" y="167.9">B8</text>
<text x="76" y="164.4">B5</text>
<text x="46.8" y="171.5">A8</text>
<text x="52.5" y="169.7">VBUS</text>
<text x="52.5" y="173.2">SBU1</text>
<text x="65.9" y="169.7">SBU2</text>
<text x="68.2" y="173.2">DP2</text>
<text x="76" y="171.5">B6</text>
<text x="46.8" y="178.5">B7</text>
<text x="46.8" y="175">A5</text>
<text x="52.5" y="176.7">CC1</text>
<text x="67.7" y="176.7">DN1</text>
<text x="76" y="178.5">A6</text>
<text x="76" y="175">A7</text>
<text x="52.5" y="180.3">DN2</text>
<text x="68.2" y="180.3">DP1</text>
<text x="55.4" y="202.7">UVCC</text>
<text x="170.7" y="210.3">3</text>
<text x="170.7" y="213.8">5</text>
<text x="174.2" y="212">CSN</text>
<text x="174.2" y="215.5">MOSI</text>
<text x="189.7" y="215.5">SCK</text>
<text x="192" y="212">CE</text>
<text x="197.7" y="213.8">6</text>
<text x="197.7" y="210.3">4</text>
<text x="170.7" y="217.3">7</text>
<text x="174.2" y="219.1">IRQ</text>
<text x="187.6" y="219.1">MISO</text>
<text x="197.7" y="217.3">8</text>
</g>
<g font-size="3.2" fill="#238d23">
<text x="331.6" y="55.4">Not used</text>
<text x="331.6" y="58.9">Not used</text>
<text x="338.7" y="111.8">Not used</text>
<text x="338.7" y="118.9">Not used</text>
<text x="338.7" y="115.4">Not used</text>
</g>
<g font-size="3.2" fill="#f00">
<text x="170.7" y="206.7">1</text>
<text x="174.2" y="208.5">VCC</text>
</g>
<g font-size="2.8">
<text x="321" y="42.3">A0</text>
<text x="321" y="45.9">A1</text>
<text x="321" y="49.4">A2</text>
<text x="321" y="52.9">A3</text>
<text x="321" y="56.4">A4</text>
<text x="321" y="60">A5</text>
<text x="321" y="74.1">D0</text>
<text x="321" y="77.6">D1</text>
<text x="321" y="81.1">D2</text>
<text x="321" y="84.7">D3#</text>
<text x="321" y="88.2">D4A6</text>
<text x="321" y="91.7">D5#</text>
<text x="321" y="95.3">D6#A7</text>
<text x="321" y="98.8">D7</text>
<text x="321" y="102.3">D8</text>
<text x="321" y="105.8">D9#A8</text>
<text x="321" y="109.4">D10#</text>
<text x="321" y="112.9">D11#</text>
<text x="321" y="119.9">D13#</text>
<text x="321" y="116.4">D12A10</text>
<text x="321" y="123.5">D14RX LED</text>
<text x="321" y="127">D15</text>
<text x="321" y="130.5">D16</text>
<text x="321" y="134.1">D17</text>
<text x="321" y="141.1">TX LED</text>
</g>
<g font-size="1.4" fill="#238d23">
<text x="248.4" y="106.2" transform="rotate(-90 248.4 106.2)">2</text>
<text x="248.4" y="111.1" transform="rotate(-90 248.4 111.1)">1</text>
</g>
</svg>
